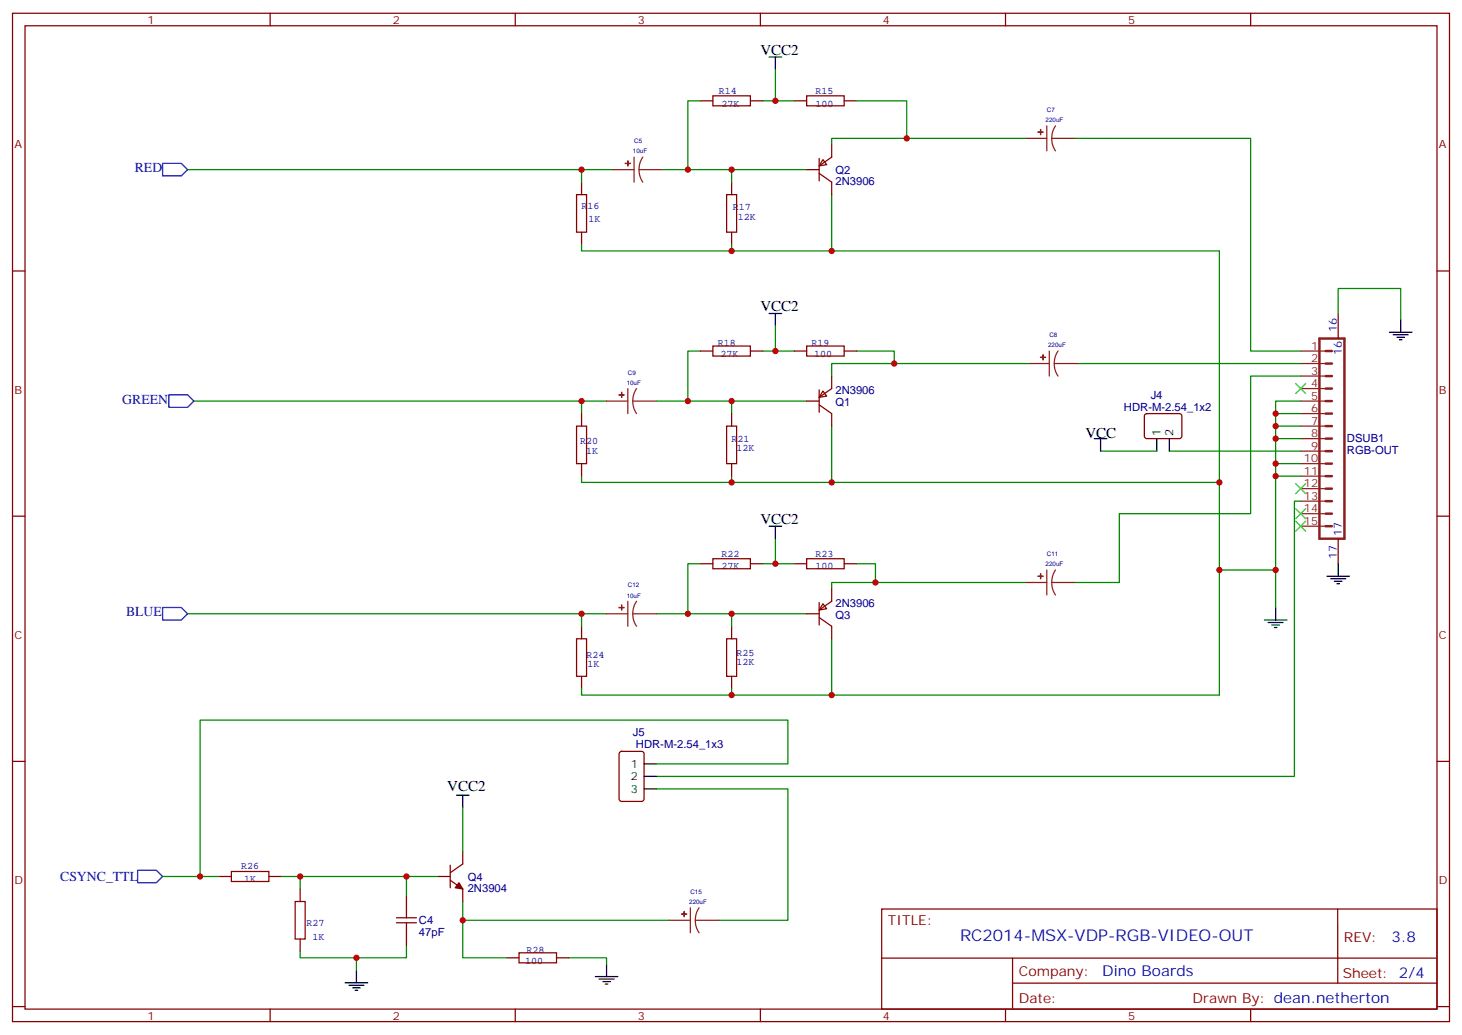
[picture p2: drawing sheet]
<svg xmlns="http://www.w3.org/2000/svg" width="412mm" height="292mm" viewBox="0 0 412 292" stroke-linecap="round" stroke-linejoin="round" font-family="sans-serif">
<g fill="none" stroke="#870000" stroke-width=".35">
<path d="M3.5 3.7h405.4v284.4h-405.4zM7.1 7.3h398.2v277.3h-398.2zM76.2 3.7v3.6M145.3 3.7v3.6M214.5 3.7v3.6M283.6 3.7v3.6M352.8 3.7v3.6M197.6 28.4h3.5M201.1 27h10.6v2.8h-10.6zM211.7 28.4h3.5M224 28.4h3.5M227.5 27h10.6v2.8h-10.6z"/>
<path d="M238.1 28.4h3.6M162.6 54.9h2.9v10.6h-2.9zM164 51.4v3.5M205 54.9h2.8v10.6h-2.8zM206.4 51.4v3.5M227.5 47.8h3.6M231.1 48.9l3.5 2.5v3.5M231.1 44.7v6.3M232.1 45l1.1 1.4-2.1 .4zM234.6 40.8v3.5l-3.5 2.5M3.5 76.4h3.6M164 65.5v3.5"/>
<path d="M206.4 65.5v3.5M405.3 76.4h3.6M197.6 99h3.5M201.1 97.6h10.6v2.8h-10.6zM211.7 99h3.5M224 99h3.5M227.5 97.6h10.6v2.8h-10.6zM238.1 99h3.6M377.5 88.4v7.1M164 116.6v3.6M206.4 116.6v3.6M227.5 113.1h3.6"/>
<path d="M231.1 114.2l3.5 2.4v3.6M231.1 109.9v6.4M232.1 110.3l1.1 1.4-2.1 .3zM234.6 106v3.6l-3.5 2.4M323 116.8l.5-.2 9.4 .1 .5 .6-.1 6-.6 .4-9.5-.1-.4-.6v-5.7zM162.6 120.2h2.9v10.5h-2.9zM164 130.7v3.6M205 120.2h2.8v10.5h-2.8zM206.4 130.7v3.6M3.5 145.6h3.6M197.6 159h3.5M201.1 157.6h10.6v2.8h-10.6z"/>
<path d="M211.7 159h3.5M224 159h3.5M227.5 157.6h10.6v2.8h-10.6zM238.1 159h3.6M377.5 151.9v7.1M405.3 145.6h3.6M164 176.6v3.5M206.4 176.6v3.5M227.5 173.1h3.6M231.1 174.1l3.5 2.5v3.5M231.1 169.9v6.3M232.1 170.3l1.1 1.4-2.1 .3z"/>
<path d="M234.6 166v3.5l-3.5 2.5M162.6 180.1h2.9v10.6h-2.9zM164 190.7v3.5M205 180.1h2.8v10.6h-2.8zM206.4 190.7v3.5M3.5 214.7h3.6M174.9 212.1l.4-.2h5.7l.6 .4 .1 13-.5 .6-5.9 .1-.6-.5-.1-12.9zM405.3 214.7h3.6M61.7 247.2h3.6M65.3 245.7h10.5v2.9h-10.5zM75.8 247.2h3.6M83.3 254.2h2.8v10.6h-2.8z"/>
<path d="M84.7 250.7v3.5M111.8 258.8h5.7M114.7 252.4v6.4M123.5 247.2h3.5M127 248.2l3.5 2.5v3.5M127 244v6.3M130.5 240.1v3.5l-3.5 2.5M248.7 256.3h156.6v28.3h-156.6zM377.3 256.4v20.8M84.7 264.8v3.5M111.8 260.2h5.7M114.7 260.2v6.4"/>
<path d="M142.9 270.1h3.5M146.4 268.7h10.6v2.8h-10.6zM157 270.1h3.5M248.7 270.2h156.5M285.6 277.2h119.6M285.6 270.2v14.1M3.5 283.8h3.6M76.2 284.6v3.5M145.3 284.6v3.5M214.5 284.6v3.5M283.6 284.6v3.5M352.8 284.6v3.5"/>
<path d="M405.3 283.8h3.6"/>
</g>
<path d="M45.9 46.1h5.3l1.7 1.7-1.7 1.8h-5.3zM47.6 111.3h5.3l1.8 1.8-1.8 1.8h-5.3zM45.9 171.3h5.3l1.7 1.8-1.7 1.7h-5.3zM38.8 245.4h5.3l1.8 1.8-1.8 1.7h-5.3z" fill="none" stroke="#00f" stroke-width=".35"/>
<g fill="none" stroke="#008700" stroke-width=".35">
<path d="M218.7 19.6v8.8M197.6 28.4h-3.6v19.4M215.2 28.4h8.8M241.7 28.4h14.1v10.6M289.3 39h-54.7v1.8M303.4 39h49.4v60h14.1M52.9 47.8h120M164 47.8v3.6M187 47.8h40.5M206.4 47.8v3.6M234.6 54.9v15.9h-70.6v-1.8M206.4 69v1.8"/>
<path d="M234.6 70.8h109.4v125.2h-109.4M197.6 99h-3.6v14.1h12.4v3.5M215.2 99h8.8M218.7 91.9v7.1M241.7 99h10.5v3.5h37.8M377.5 88.4v-7h17.6v8.8M54.7 113.1h116.4M164 113.1v3.5M185.2 113.1h8.8M206.4 113.1h21.1M252.2 102.5h-17.6v3.5M304.1 102.5h62.8"/>
<path d="M366.9 106h-14.1v38.9h-37.1v19.4h-12.3M366.9 116.6h-7.1v54.7M366.9 113.1h-7.1v3.5M206.4 134.3v1.7M234.6 120.2v15.8h-70.6v-1.7M234.6 136h109.4M310.4 127.2h15.9M329.8 127.2h37.1M359.8 120.2h7.1M359.8 123.7h7.1M359.8 130.7h7.1M359.8 134.3h7.1"/>
<path d="M197.6 159h-3.6v14.1h12.4v3.5M215.2 159h8.8M218.7 151.9v7.1M241.7 159h5.2v5.3M366.9 141.3h-1.8v77.6h-179.9M52.9 173.1h118.2M164 173.1v3.5M185.2 173.1h8.8M206.4 173.1h21.1M289.3 164.3h-54.7v1.7M344 160.7h15.8M206.4 194.2v1.8"/>
<path d="M234.6 180.1v15.9h-70.6v-1.8M185.2 215.4h37v-12.3h-165.8v44.1M130.5 227.8v12.3M185.2 222.5h37v37h-19.4M45.9 247.2h15.8M79.4 247.2h44.1M84.7 247.2v3.5M114.7 247.2v5.2M130.5 254.2v15.9h12.4M130.5 259.5h58.2M100.5 270.1v3.5M114.7 266.6v3.5h-30v-1.8"/>
<path d="M160.5 270.1h10.6v1.8"/>
</g>
<g fill="none" stroke="#000" stroke-width=".35">
<path d="M217 16.1h3.5M218.7 16.1v3.5M217 88.4h3.5M218.7 88.4v3.5M391.9 93.7h6.4M393 94.4h4.2M394.1 95.1h2.1M394.8 95.8h.7M395.1 90.2v3.5M308.7 123.7h3.5M310.4 123.7v3.5M326.3 123.7v3.5"/>
<path d="M329.8 123.7v3.5M217 148.4h3.5M218.7 148.4v3.5M377.5 159v3.5M356.7 174.8h6.3M357.7 175.5h4.2M358.8 176.2h2.1M359.5 177h.7M359.8 171.3v3.5M374.3 162.5h6.3M375.4 163.2h4.2M376.4 163.9h2.1"/>
<path d="M377.1 164.6h.7M181.7 215.4h3.5M181.7 218.9h3.5M128.8 224.2h3.5M130.5 224.2v3.6M181.7 222.5h3.5M97.4 277.1h6.3M98.4 277.8h4.3M99.5 278.6h2.1M100.2 279.3h.7M100.5 273.6v3.5M167.9 275.4h6.4"/>
<path d="M169 276.1h4.2M170 276.8h2.2M170.7 277.5h.7M171.1 271.9v3.5"/>
</g>
<g fill="none" stroke="#8c2424" stroke-width=".35">
<path d="M289.3 39h6M295.3 35.5v7M296.7 39l.2 1.9 .8 1.6M296.7 39h6.7M297.7 35.5l-.8 1.7-.2 1.8M172.9 47.8h6M178.9 44.3v7.1M180.3 47.8l.2 1.9 .8 1.7M180.3 47.8h6.7M181.3 44.3l-.8 1.7-.2 1.8M296 99v7M298.4 99l-.8 1.7-.2 1.8"/>
<path d="M366.9 99h7M171.1 113.1h6M177.1 109.6v7M178.5 113.1l.2 1.9 .9 1.6M178.5 113.1h6.7M179.6 109.6l-.9 1.6-.2 1.9M290 102.5h6M297.4 102.5l.2 1.9 .8 1.6M297.4 102.5h6.7M366.9 102.5h7M366.9 113.1h7M366.9 106h7"/>
<path d="M366.9 109.6h7M366.9 116.6h7M366.9 120.2h7M366.9 123.7h7M366.9 127.2h7M366.9 130.7h7M366.9 134.3h7M366.9 137.8h7M366.9 141.3h7M366.9 144.9h7M366.9 148.4h7M171.1 173.1h6"/>
<path d="M177.1 169.5v7.1M178.5 173.1l.2 1.8 .9 1.7M178.5 173.1h6.7M179.6 169.5l-.9 1.7-.2 1.9M289.3 164.3h6M295.3 160.7v7.1M296.7 164.3l.2 1.8 .8 1.7M296.7 164.3h6.7M297.7 160.7l-.8 1.7-.2 1.9M188.7 259.5h6M194.7 256v7M196.1 259.5l.3 1.9 .8 1.6"/>
<path d="M196.1 259.5h6.7M197.2 256l-.8 1.7-.3 1.8"/>
</g>
<g fill="#8c2424" stroke="#8c2424" stroke-width=".35">
<path d="M293.5 36.5v1.5z"/>
<path d="M292.8 37.3h1.4z"/>
<path d="M294.2 100l.1 1.5z"/>
<path d="M293.5 100.8h1.4z"/>
<path d="M293.5 161.8v1.4z"/>
<path d="M292.8 162.5h1.4z"/>
<path d="M193 257v1.4z"/>
<path d="M192.3 257.7l1.4 .1z"/>
<path d="M177.1 45.4v1.4z"/>
<path d="M176.4 46.1h1.4z"/>
<path d="M175.3 110.6l.1 1.4z"/>
<path d="M174.6 111.3l1.4 .1z"/>
<path d="M175.3 170.6l.1 1.4z"/>
<path d="M174.6 171.3h1.4z"/>
</g>
<path d="M129.5 248.9l1 1.8-2.1-.4z" fill="#870000" stroke="#870000" stroke-width=".35"/>
<g fill="none" stroke="#8c2424" stroke-width=".71">
<path d="M372.2 95.5h7v56.4h-7zM373.9 99h1.8M373.9 106h1.8M373.9 102.5h1.8M373.9 113.1h1.8M373.9 109.6h1.8M373.9 116.6h1.8M373.9 123.7h1.8M373.9 120.2h1.8M373.9 130.7h1.8M373.9 127.2h1.8M373.9 137.8h1.8"/>
<path d="M373.9 134.3h1.8M373.9 141.3h1.8M373.9 148.4h1.8M373.9 144.9h1.8"/>
</g>
<path d="M365.5 108.2l2.8 2.8M368.3 108.2l-2.8 2.8M365.5 136.4l2.8 2.8M368.3 136.4l-2.8 2.8M365.5 147l2.8 2.8M365.5 143.4l2.8 2.9M368.3 147l-2.8 2.8M368.3 143.4l-2.8 2.9" fill="none" stroke="#3c3" stroke-width=".35"/>
<g fill="#c00">
<circle cx="164" cy="47.8" r=".88"/>
<circle cx="206.4" cy="70.8" r=".88"/>
<circle cx="234.6" cy="70.8" r=".88"/>
<circle cx="206.4" cy="136" r=".88"/>
<circle cx="164" cy="113.1" r=".88"/>
<circle cx="218.7" cy="99" r=".88"/>
<circle cx="194" cy="113.1" r=".88"/>
<circle cx="206.4" cy="113.1" r=".88"/>
<circle cx="206.4" cy="47.8" r=".88"/>
<circle cx="206.4" cy="173.1" r=".88"/>
<circle cx="194" cy="173.1" r=".88"/>
<circle cx="218.7" cy="159" r=".88"/>
<circle cx="206.4" cy="196" r=".88"/>
<circle cx="164" cy="173.1" r=".88"/>
<circle cx="246.9" cy="164.3" r=".88"/>
<circle cx="234.6" cy="196" r=".88"/>
<circle cx="344" cy="136" r=".88"/>
<circle cx="234.6" cy="136" r=".88"/>
<circle cx="359.8" cy="116.6" r=".88"/>
<circle cx="359.8" cy="120.2" r=".88"/>
<circle cx="359.8" cy="123.7" r=".88"/>
<circle cx="359.8" cy="130.7" r=".88"/>
<circle cx="359.8" cy="134.3" r=".88"/>
<circle cx="344" cy="160.7" r=".88"/>
<circle cx="359.8" cy="160.7" r=".88"/>
<circle cx="130.5" cy="259.5" r=".88"/>
<circle cx="252.2" cy="102.5" r=".88"/>
<circle cx="255.8" cy="39" r=".88"/>
<circle cx="194" cy="47.8" r=".88"/>
<circle cx="218.7" cy="28.4" r=".88"/>
<circle cx="56.4" cy="247.2" r=".88"/>
<circle cx="84.7" cy="247.2" r=".88"/>
<circle cx="100.5" cy="270.1" r=".88"/>
<circle cx="114.7" cy="247.2" r=".88"/>
</g>
<text font-size="4.6" fill="#00f" x="270.8" y="265.4">RC2014-MSX-VDP-RGB-VIDEO-OUT</text>
<g font-size="4.2">
<text x="214.5" y="15.4">VCC2</text>
<text x="214.5" y="87.7">VCC2</text>
<text x="306.2" y="123.4">VCC</text>
<text x="214.5" y="147.7">VCC2</text>
<text x="126.2" y="223">VCC2</text>
</g>
<g font-size="4.2" fill="#00f">
<text x="392.5" y="265.6">3.8</text>
<text x="310.9" y="275.2">Dino Boards</text>
</g>
<g font-size="3.9" fill="#00f">
<text x="38" y="48.6">RED</text>
<text x="34.5" y="113.9">GREEN</text>
<text x="35.5" y="173.8">BLUE</text>
<text x="17" y="248.4">CSYNC_TTL</text>
</g>
<g font-size="3.9" fill="#800">
<text x="250.5" y="260.9">TITLE:</text>
<text x="379.1" y="265.6">REV:</text>
<text x="287.4" y="275.1">Company:</text>
<text x="378.7" y="275.7">Sheet: 2/4</text>
<text x="287.4" y="282.8">Date:</text>
<text x="336.4" y="282.9">Drawn By: dean.netherton</text>
</g>
<g font-size="3.2" fill="#800">
<text x="41.6" y="6.7">1</text>
<text x="110.8" y="6.7">2</text>
<text x="179.9" y="6.7">3</text>
<text x="249.1" y="6.7">4</text>
<text x="318.2" y="6.7">5</text>
<text x="4.1" y="41.8">A</text>
<text x="405.9" y="41.8">A</text>
<text x="4.1" y="111">B</text>
<text x="405.9" y="111">B</text>
<text x="4.1" y="180.1">C</text>
<text x="405.9" y="180.1">C</text>
<text x="4.1" y="249.3">D</text>
<text x="405.9" y="249.3">D</text>
<text x="41.6" y="287.5">1</text>
<text x="110.8" y="287.5">2</text>
<text x="179.9" y="287.5">3</text>
<text x="249.1" y="287.5">4</text>
<text x="318.2" y="287.5">5</text>
</g>
<g font-size="3.2" fill="#000080">
<text x="235.7" y="52.2">2N3906</text>
<text x="235.7" y="49">Q2</text>
<text x="235.7" y="111.2">2N3906</text>
<text x="324.6" y="112.5">J4</text>
<text x="235.7" y="114.4">Q1</text>
<text x="317" y="116">HDR-M-2.54_1x2</text>
<text x="379.9" y="124.7">DSUB1</text>
<text x="379.9" y="127.9">RGB-OUT</text>
<text x="235.7" y="171.2">2N3906</text>
<text x="235.7" y="174.4">Q3</text>
<text x="178.5" y="207.6">J5</text>
<text x="179.4" y="210.8">HDR-M-2.54_1x3</text>
<text x="131.9" y="251.5">2N3904</text>
<text x="131.9" y="248.3">Q4</text>
<text x="118.2" y="263.8">47pF</text>
<text x="118.2" y="260.7">C4</text>
</g>
<g font-size="3.2" fill="#00f">
<text x="377.1" y="93.7" transform="rotate(-90 377.1 93.7)">16</text>
<text x="378.5" y="100.2" transform="rotate(-90 378.5 100.2)">16</text>
<text x="378.5" y="151.2" transform="rotate(-90 378.5 151.2)">17</text>
<text x="377.1" y="157.7" transform="rotate(-90 377.1 157.7)">17</text>
</g>
<g font-size="3.2" fill="#8d2323">
<text x="369.8" y="98.6">1</text>
<text x="369.8" y="102.2">2</text>
<text x="369.8" y="105.7">3</text>
<text x="369.8" y="109.2">4</text>
<text x="369.8" y="112.7">5</text>
<text x="369.8" y="116.3">6</text>
<text x="369.8" y="119.8">7</text>
<text x="369.8" y="123.3">8</text>
<text x="367.8" y="130.4">10</text>
<text x="369.8" y="126.9">9</text>
<text x="367.8" y="133.9">11</text>
<text x="367.8" y="137.4">12</text>
<text x="367.8" y="141">13</text>
<text x="367.8" y="144.5">14</text>
<text x="367.8" y="148">15</text>
</g>
<g font-size="3.2">
<text x="327.4" y="123" transform="rotate(-90 327.4 123)">1</text>
<text x="330.9" y="123" transform="rotate(-90 330.9 123)">2</text>
<text x="177.9" y="216.5">1</text>
<text x="177.9" y="220">2</text>
<text x="177.9" y="223.5">3</text>
</g>
<g font-size="2.8" fill="#000080">
<text x="202.8" y="26.5">R14</text>
<text x="230" y="26.5">R15</text>
<text x="203.5" y="30.1">27K</text>
<text x="230" y="30.1">100</text>
<text x="164" y="59">R16</text>
<text x="206.7" y="59.3">R17</text>
<text x="166" y="62.5">1K</text>
<text x="208.1" y="62.2">12K</text>
<text x="202.4" y="97.4">R18</text>
<text x="203.2" y="100.6">27K</text>
<text x="228.9" y="97.4">R19</text>
<text x="229.7" y="100.6">100</text>
<text x="163.6" y="125.3">R20</text>
<text x="206.3" y="124.6">R21</text>
<text x="165.3" y="128.1">1K</text>
<text x="207.8" y="127.1">12K</text>
<text x="203.5" y="160.6">27K</text>
<text x="203.5" y="157.1">R22</text>
<text x="230" y="160.6">100</text>
<text x="230" y="157.1">R23</text>
<text x="165.4" y="185.6">R24</text>
<text x="207.8" y="184.9">R25</text>
<text x="165.7" y="188.1">1K</text>
<text x="207.8" y="187.4">12K</text>
<text x="68" y="245.2">R26</text>
<text x="68.9" y="248.7">1K</text>
<text x="86.5" y="261.2">R27</text>
<text x="88.2" y="265">1K</text>
<text x="148.5" y="268.6">R28</text>
<text x="148.2" y="271.8">100</text>
</g>
<g font-size="1.8" fill="#000080">
<text x="295" y="34.4">220uF</text>
<text x="295.3" y="31.6">C7</text>
<text x="178.9" y="40.4">C5</text>
<text x="178.5" y="43.3">10uF</text>
<text x="296" y="95.1">C8</text>
<text x="295.7" y="97.9">220uF</text>
<text x="177.1" y="105.7">C9</text>
<text x="176.8" y="108.5">10uF</text>
<text x="295" y="159.7">220uF</text>
<text x="295.3" y="156.8">C11</text>
<text x="177.1" y="165.7">C12</text>
<text x="176.8" y="168.5">10uF</text>
<text x="194.4" y="254.9">220uF</text>
<text x="194.8" y="252.1">C15</text>
</g>
</svg>
